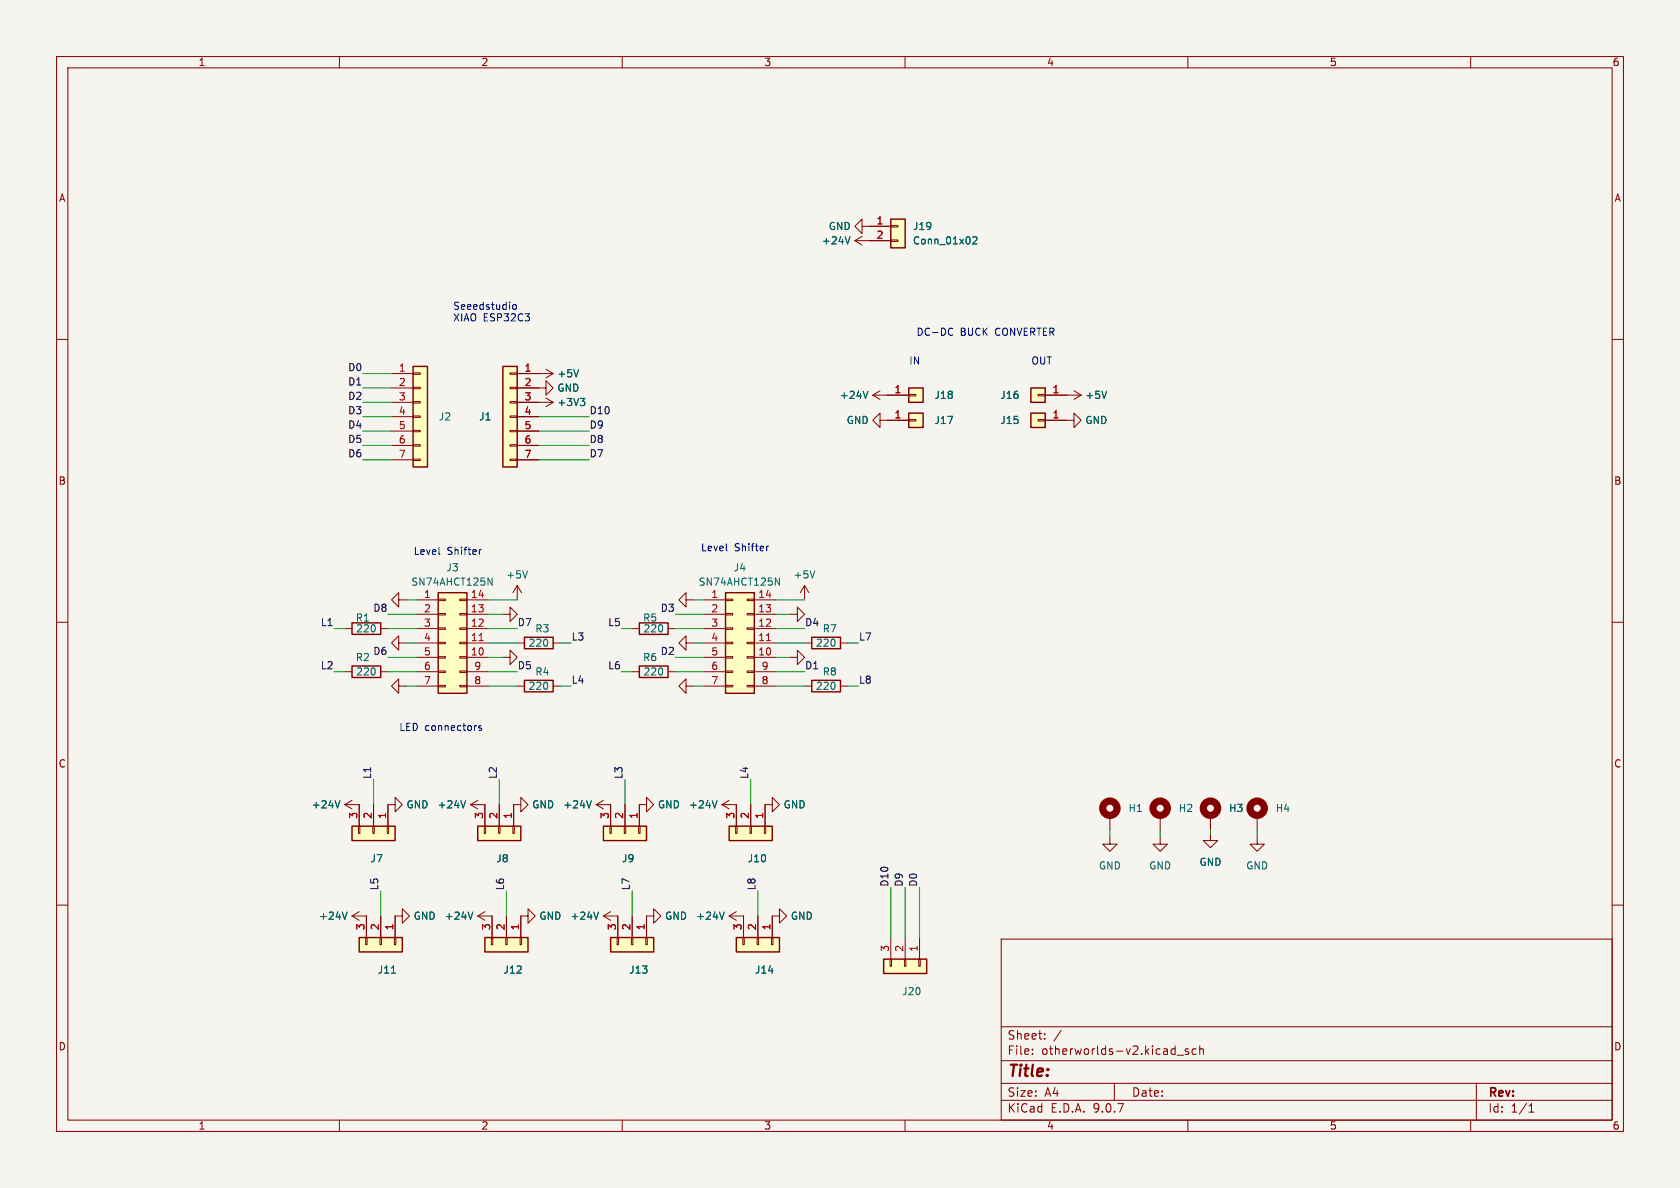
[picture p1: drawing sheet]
<svg xmlns="http://www.w3.org/2000/svg" width="297mm" height="210mm" viewBox="0 0 297 210" stroke-linecap="round" stroke-linejoin="round" font-family="sans-serif">
<path d="M0 0h297v210h-297z" fill="#f5f4ef" stroke="#f5f4ef" stroke-width=".18"/>
<g fill="none" stroke="#840000" stroke-width=".18">
<path d="M10 10h277v190h-277zM12 12h273v186h-273zM60 10v2M110 10v2M160 10v2M210 10v2M260 10v2M10 60h2M285 60h2M10 110h2M70.5 113.7v1.2l-1.3-1.2 1.3-1.3v1.3h1.3M285 110h2"/>
<path d="M196.2 144.1v2.6M10 160h2M177 166h108v32h-108zM285 160h2M60 198v2M110 198v2M160 198v2M177 194.5h108M177 191.5h108M177 187.5h108M177 181.5h108M182.5 186.3v.1"/>
<path d="M182.5 185.5v.1M184.7 183.6v.1M184.7 182.8v.1M187.6 182.1l-1.3 2M197 191.5v3M208.1 186.5h1.1M210 198v2M210.1 185.5l-.4-.1-.2 .2 .1 .2 .5 .2v.3h-.6M211.5 185.5l-.5-.1-.3 .3v.4l.2 .2h.6M212.1 185.5l.2-.1 .4 .1v.9M212.1 184.9v1.5M260 198v2"/>
<path d="M261 191.5v6.5M270.3 196.6h.9M270.3 195.5l.4-.4v1.5"/>
</g>
<circle cx="196.2" cy="142.9" r="1.27" fill="none" stroke="#840000" stroke-width="1.3"/>
<path d="M73 64.8h2.6v17.8h-2.6z" fill="#ffffc2"/>
<path d="M73 64.8h2.6v17.8h-2.6z" fill="none" stroke="#840000" stroke-width=".25"/>
<g fill="none" stroke="#840000" stroke-width=".18">
<path d="M69.2 66h3.8M69.2 68.6h3.8M69.2 71.1h3.8M69.2 73.7h3.8M69.2 76.2h3.8M69.2 78.7h3.8M73 65.9h1.3v.3h-1.3zM73 68.5h1.3v.2h-1.3zM73 71h1.3v.2h-1.3zM73 73.5h1.3v.3h-1.3zM73 76.1h1.3v.2h-1.3zM73 78.6h1.3v.3h-1.3z"/>
<path d="M69.2 81.3h3.8M73 81.2h1.3v.2h-1.3z"/>
</g>
<path d="M85.7 165.7h7.6v2.6h-7.6z" fill="#ffffc2"/>
<path d="M85.7 165.7h7.6v2.6h-7.6z" fill="none" stroke="#840000" stroke-width=".25"/>
<g fill="none" stroke="#840000" stroke-width=".18">
<path d="M70.5 106v1.3l-1.3-1.3 1.3-1.2v1.2h1.3M62.2 161.9h2.6M62.2 161.9l1.3 .8M63.5 161.2l-1.3 .7M86.9 165.7h.2v1.3h-.2zM87 161.9v3.8M89.4 165.7h.3v1.3h-.3zM89.5 161.9v3.8M91.9 165.7h.3v1.3h-.3zM93.3 161.9v-1.2l1.3 1.2-1.3 1.3v-1.3h-1.2v3.8M106.7 161.9l1.2 .8M106.7 161.9h2.5"/>
<path d="M107.9 161.2l-1.2 .7"/>
</g>
<path d="M61.4 161.2l-.5 1.3M105.8 161.2l-.4 1.3" fill="none" stroke="#006464" stroke-width=".18"/>
<path d="M62.2 146.1h7.6v2.5h-7.6z" fill="#ffffc2"/>
<path d="M62.2 146.1h7.6v2.5h-7.6z" fill="none" stroke="#840000" stroke-width=".25"/>
<path d="M63.4 146.1h.2v1.2h-.2zM63.5 142.2v3.9M65.9 146.1h.3v1.2h-.3zM66 142.2v3.9M68.5 146.1h.2v1.2h-.2zM68.6 142.2v3.9" fill="none" stroke="#840000" stroke-width=".18"/>
<path d="M63.5 165.7h7.6v2.6h-7.6z" fill="#ffffc2"/>
<path d="M63.5 165.7h7.6v2.6h-7.6z" fill="none" stroke="#840000" stroke-width=".25"/>
<g fill="none" stroke="#840000" stroke-width=".18">
<path d="M61 142.2l1.2 .8M61 142.2h2.5M62.2 141.5l-1.2 .7M68.6 142.2h1.2v1.3l1.3-1.3-1.3-1.2v1.2M83.2 142.2h2.5M83.2 142.2l1.3 .8M84.5 141.5l-1.3 .7M196.2 148v1.2h1.3l-1.3 1.3-1.3-1.3h1.3M64.6 165.7h.3v1.3h-.3zM64.8 161.9v3.8M67.2 165.7h.2v1.3h-.2zM67.3 161.9v3.8"/>
<path d="M69.7 165.7h.3v1.3h-.3zM69.8 161.9v3.8"/>
</g>
<path d="M60.1 141.5l-.4 1.3M82.3 141.5l-.4 1.3M69.2 172h.7" fill="none" stroke="#006464" stroke-width=".18"/>
<path d="M84.5 146.1h7.6v2.5h-7.6z" fill="#ffffc2"/>
<path d="M84.5 146.1h7.6v2.5h-7.6z" fill="none" stroke="#840000" stroke-width=".25"/>
<g fill="none" stroke="#840000" stroke-width=".18">
<path d="M91.4 103.5l.8 1.3M91.4 103.5l-.7 1.3M91.4 103.5v2.5M70.5 121.3v1.3l-1.3-1.3 1.3-1.3v1.3h1.3M85.6 146.1h.3v1.2h-.3zM85.7 142.2v3.9M88.1 146.1h.3v1.2h-.3zM88.3 142.2v3.9M90.7 146.1h.2v1.2h-.2zM92.1 142.2v-1.2l1.2 1.2-1.2 1.3v-1.3h-1.3v3.9M105.4 142.2l1.3 .8M105.4 142.2h2.5"/>
<path d="M106.7 141.5l-1.3 .7M84.5 161.9l1.2 .8M84.5 161.9h2.5M85.7 161.2l-1.2 .7"/>
</g>
<path d="M93.3 100.9l-.5 1.3M104.5 141.5l-.4 1.3M83.6 161.2l-.4 1.3" fill="none" stroke="#006464" stroke-width=".18"/>
<path d="M77.5 104.8h5v17.8h-5z" fill="#ffffc2"/>
<path d="M77.5 104.8h5v17.8h-5z" fill="none" stroke="#840000" stroke-width=".25"/>
<g fill="none" stroke="#840000" stroke-width=".18">
<path d="M73.7 106h3.8M73.7 108.6h3.8M73.7 111.1h3.8M73.7 113.7h3.8M73.7 116.2h3.8M73.7 118.7h3.8M77.5 105.9h1.2v.3h-1.2zM77.5 108.5h1.2v.2h-1.2zM77.5 111h1.2v.3h-1.2zM77.5 113.5h1.2v.3h-1.2zM77.5 116.1h1.2v.2h-1.2zM77.5 118.6h1.2v.3h-1.2z"/>
<path d="M81.3 105.9h1.2v.3h-1.2zM81.3 108.5h1.2v.2h-1.2zM81.3 111h1.2v.3h-1.2zM81.3 113.5h1.2v.3h-1.2zM81.3 116.1h1.2v.2h-1.2zM81.3 118.6h1.2v.3h-1.2zM82.5 106h3.9M82.5 108.6h3.9M82.5 111.1h3.9M82.5 113.7h3.9M82.5 116.2h3.9M82.5 118.7h3.9"/>
<path d="M121.3 106v1.3l-1.3-1.3 1.3-1.2v1.2h1.3M73.7 121.3h3.8M77.5 121.2h1.2v.2h-1.2zM81.3 121.2h1.2v.2h-1.2zM82.5 121.3h3.9"/>
</g>
<path d="M84.7 113.2h.7" fill="none" stroke="#a90000" stroke-width=".18"/>
<path d="M86.3 102.2l.7 1.2v-1.2" fill="none" stroke="#006464" stroke-width=".18"/>
<path d="M160.7 73h2.5v2.6h-2.5z" fill="#ffffc2"/>
<path d="M160.7 73h2.5v2.6h-2.5z" fill="none" stroke="#840000" stroke-width=".25"/>
<path d="M156.8 74.3h3.9M160.7 74.2h1.2v.2h-1.2zM188.6 74.3h1.3v1.3l1.2-1.3-1.2-1.3v1.3M188.6 69.9h2.5M189.9 69.1l1.2 .8M191.1 69.9l-1.2 .7M214 147.3v1.3h1.3l-1.3 1.3-1.3-1.3h1.3M214 144.1v2.6M222.2 148v1.2h1.3l-1.3 1.3-1.2-1.3h1.2M222.2 144.1v2.6" fill="none" stroke="#840000" stroke-width=".18"/>
<g fill="none" stroke="#840000" stroke-width="1.3">
<circle cx="214" cy="142.9" r="1.27"/>
<circle cx="222.2" cy="142.9" r="1.27"/>
</g>
<path d="M195.6 69.2l-.4 1.2" fill="none" stroke="#006464" stroke-width=".18"/>
<path d="M182.2 73h2.6v2.6h-2.6z" fill="#ffffc2"/>
<path d="M182.2 73h2.6v2.6h-2.6z" fill="none" stroke="#840000" stroke-width=".25"/>
<path d="M183.5 74.2h1.3v.2h-1.3zM184.8 74.3h3.8" fill="none" stroke="#840000" stroke-width=".18"/>
<path d="M160.7 68.6h2.5v2.5h-2.5z" fill="#ffffc2"/>
<path d="M160.7 68.6h2.5v2.5h-2.5z" fill="none" stroke="#840000" stroke-width=".25"/>
<path d="M154.3 69.9h6.4M154.3 69.9l1.3 .7M155.6 74.3v-1.3l-1.3 1.3 1.3 1.3v-1.3h1.2M155.6 69.1l-1.3 .8M160.7 69.7h1.2v.3h-1.2zM69.8 161.9h1.3v1.3l1.3-1.3-1.3-1.2v1.2" fill="none" stroke="#840000" stroke-width=".18"/>
<path d="M153.4 69.2l-.4 1.2" fill="none" stroke="#006464" stroke-width=".18"/>
<path d="M182.2 68.6h2.6v2.5h-2.6z" fill="#ffffc2"/>
<path d="M182.2 68.6h2.6v2.5h-2.6z" fill="none" stroke="#840000" stroke-width=".25"/>
<path d="M151.1 42.5l1.3 .8M151.1 42.5h2.6M152.4 40v-1.3l-1.3 1.3 1.3 1.3v-1.3h1.3M152.4 41.8l-1.3 .7M183.5 69.7h1.3v.3h-1.3zM184.8 69.9h3.8" fill="none" stroke="#840000" stroke-width=".18"/>
<path d="M150.3 41.9l-.5 1.2" fill="none" stroke="#006464" stroke-width=".18"/>
<path d="M157.5 38.7h2.5v5.1h-2.5z" fill="#ffffc2"/>
<path d="M157.5 38.7h2.5v5.1h-2.5z" fill="none" stroke="#840000" stroke-width=".25"/>
<path d="M157.5 39.9h1.2v.2h-1.2zM153.7 40h3.8M153.7 42.5h3.8M157.5 42.4h1.2v.3h-1.2zM95.2 68.6h1.3v1.3l1.3-1.3-1.3-1.3v1.3M205.1 148v1.2h1.3l-1.3 1.3-1.3-1.3h1.3" fill="none" stroke="#840000" stroke-width=".18"/>
<path d="M172 42l.5-.1 .2 .3-.8 .9h.8" fill="none" stroke="#006464" stroke-width=".18"/>
<path d="M88.9 64.8h2.5v17.8h-2.5z" fill="#ffffc2"/>
<path d="M88.9 64.8h2.5v17.8h-2.5zM92.7 112.6h5.1v2.1h-5.1zM113 117.7h5.1v2.1h-5.1zM113 110.1h5.1v2h-5.1zM143.5 112.6h5.1v2.1h-5.1zM92.7 120.3h5.1v2h-5.1z" fill="none" stroke="#840000" stroke-width=".25"/>
<g fill="none" stroke="#840000" stroke-width=".18">
<path d="M90.2 65.9h1.2v.3h-1.2zM90.2 68.5h1.2v.2h-1.2zM90.2 71h1.2v.2h-1.2zM90.2 73.5h1.2v.3h-1.2zM90.2 76.1h1.2v.2h-1.2zM90.2 78.6h1.2v.3h-1.2zM91.4 66h6.4M91.4 68.6h3.8M91.4 71.1h6.4M91.4 73.7h3.8M91.4 76.2h3.8M91.4 78.7h3.8"/>
<path d="M96.5 65.3l1.3 .7M96.5 70.4l1.3 .7M97.8 66l-1.3 .8M97.8 71.1l-1.3 .8M90.2 81.2h1.2v.2h-1.2zM91.4 81.3h3.8M88.9 108.6h1.3v1.3l1.2-1.3-1.2-1.3v1.3M91.4 113.7h1.3M97.8 113.7h1.3M111.8 118.7h1.2M111.8 111.1h1.2M118.1 118.7h1.3"/>
<path d="M118.1 111.1h1.3M121.3 113.7v1.2l-1.3-1.2 1.3-1.3v1.3h1.3M139.7 116.2h1.3v1.3l1.2-1.3-1.2-1.3v1.3M139.7 108.6h1.3v1.3l1.2-1.3-1.2-1.3v1.3M142.2 113.7h1.3M142.2 103.5l.8 1.3M142.2 103.5l-.7 1.3M142.2 103.5v2.5M148.6 113.7h1.3M91.4 121.3h1.3M97.8 121.3h1.3M205.1 144.1v2.6"/>
</g>
<path d="M102.3 65.3l-.4 1.3M102.6 70.4h.8l-.4 .5M103.1 70.9l.3 .3v.3l-.3 .2M144.1 100.9l-.5 1.3" fill="none" stroke="#006464" stroke-width=".18"/>
<circle cx="205.1" cy="142.9" r="1.27" fill="none" stroke="#840000" stroke-width="1.3"/>
<path d="M128.3 104.8h5v17.8h-5z" fill="#ffffc2"/>
<path d="M62.2 117.7h5.1v2.1h-5.1zM62.2 110.1h5.1v2h-5.1zM128.3 104.8h5v17.8h-5zM143.5 120.3h5.1v2h-5.1z" fill="none" stroke="#840000" stroke-width=".25"/>
<g fill="none" stroke="#840000" stroke-width=".18">
<path d="M61 111.1h1.2M61 118.7h1.2M67.3 111.1h1.3M67.3 118.7h1.3M124.5 106h3.8M124.5 108.6h3.8M124.5 111.1h3.8M124.5 113.7h3.8M124.5 116.2h3.8M124.5 118.7h3.8M128.3 105.9h1.2v.3h-1.2zM128.3 108.5h1.2v.2h-1.2z"/>
<path d="M128.3 111h1.2v.3h-1.2zM128.3 113.5h1.2v.3h-1.2zM128.3 116.1h1.2v.2h-1.2zM128.3 118.6h1.2v.3h-1.2zM132.1 105.9h1.2v.3h-1.2zM132.1 108.5h1.2v.2h-1.2zM132.1 111h1.2v.3h-1.2zM132.1 113.5h1.2v.3h-1.2zM132.1 116.1h1.2v.2h-1.2zM132.1 118.6h1.2v.3h-1.2zM133.3 106h3.9M133.3 108.6h3.9"/>
<path d="M133.3 111.1h3.9M133.3 113.7h3.9M133.3 116.2h3.9M133.3 118.7h3.9M124.5 121.3h3.8M128.3 121.2h1.2v.2h-1.2zM132.1 121.2h1.2v.2h-1.2zM133.3 121.3h3.9M142.2 121.3h1.3M148.6 121.3h1.3M113 142.2h1.3v1.3l1.3-1.3-1.3-1.2v1.2M127.6 142.2l1.3 .8"/>
<path d="M127.6 142.2h2.6M128.9 141.5l-1.3 .7"/>
</g>
<path d="M135.5 113.2h.7" fill="none" stroke="#a90000" stroke-width=".18"/>
<path d="M137.1 102.2l.7 1.2v-1.2M126.8 141.5l-.5 1.3" fill="none" stroke="#006464" stroke-width=".18"/>
<path d="M107.9 165.7h7.7v2.6h-7.7z" fill="#ffffc2"/>
<path d="M107.9 165.7h7.7v2.6h-7.7z" fill="none" stroke="#840000" stroke-width=".25"/>
<path d="M109.1 165.7h.2v1.3h-.2zM109.2 161.9v3.8M111.6 165.7h.3v1.3h-.3zM111.8 161.9v3.8M114.2 165.7h.2v1.3h-.2zM114.3 161.9v3.8M128.9 161.9l1.3 .8M128.9 161.9h2.5M130.2 161.2l-1.3 .7" fill="none" stroke="#840000" stroke-width=".18"/>
<path d="M128 161.2l-.4 1.3" fill="none" stroke="#006464" stroke-width=".18"/>
<path d="M106.7 146.1h7.6v2.5h-7.6z" fill="#ffffc2"/>
<path d="M106.7 146.1h7.6v2.5h-7.6z" fill="none" stroke="#840000" stroke-width=".25"/>
<path d="M88.9 116.2h1.3v1.3l1.2-1.3-1.2-1.3v1.3M121.3 121.3v1.3l-1.3-1.3 1.3-1.3v1.3h1.3M107.8 146.1h.3v1.2h-.3zM107.9 142.2v3.9M110.4 146.1h.2v1.2h-.2zM110.5 142.2v3.9M112.9 146.1h.3v1.2h-.3zM113 142.2v3.9M135.3 142.2h1.2v1.3l1.3-1.3-1.3-1.2v1.2M114.3 161.9h1.3v1.3l1.2-1.3-1.2-1.2v1.2M136.5 161.9h1.3v1.3l1.3-1.3-1.3-1.2v1.2" fill="none" stroke="#840000" stroke-width=".18"/>
<path d="M130.2 165.7h7.6v2.6h-7.6z" fill="#ffffc2"/>
<path d="M130.2 165.7h7.6v2.6h-7.6z" fill="none" stroke="#840000" stroke-width=".25"/>
<path d="M131.3 165.7h.3v1.3h-.3zM131.4 161.9v3.8M133.9 165.7h.2v1.3h-.2zM134 161.9v3.8M136.4 165.7h.3v1.3h-.3zM136.5 161.9v3.8" fill="none" stroke="#840000" stroke-width=".18"/>
<path d="M156.2 169.5h7.6v2.6h-7.6z" fill="#ffffc2"/>
<path d="M156.2 169.5h7.6v2.6h-7.6z" fill="none" stroke="#840000" stroke-width=".25"/>
<path d="M157.4 169.5h.2v1.3h-.2zM157.5 165.7v3.8M159.9 169.5h.2v1.3h-.2zM160 165.7v3.8M162.4 169.5h.3v1.3h-.3zM162.6 165.7v3.8" fill="none" stroke="#840000" stroke-width=".18"/>
<path d="M128.9 146.1h7.6v2.5h-7.6z" fill="#ffffc2"/>
<path d="M128.9 146.1h7.6v2.5h-7.6z" fill="none" stroke="#840000" stroke-width=".25"/>
<g fill="none" stroke="#840000" stroke-width=".18">
<path d="M153.7 40h3.8M153.7 42.5h3.8M91.4 66h3.8M91.4 68.6h3.8M91.4 71.1h3.8M91.4 73.7h3.8M91.4 76.2h3.8M91.4 78.7h3.8M156.8 69.9h3.9M156.8 74.3h3.9M184.8 69.9h3.8M184.8 74.3h3.8"/>
<path d="M91.4 81.3h3.8M63.5 142.2v3.9M66 142.2v3.9M68.6 142.2v3.9M85.7 142.2v3.9M88.3 142.2v3.9M90.8 142.2v3.9M107.9 142.2v3.9M110.5 142.2v3.9M113 142.2v3.9M130 146.1h.3v1.2h-.3zM130.2 142.2v3.9"/>
<path d="M132.6 146.1h.2v1.2h-.2zM132.7 142.2v3.9M135.1 146.1h.3v1.2h-.3zM135.3 142.2v3.9M214 144.1v2.6M64.8 161.9v3.8M67.3 161.9v3.8M69.8 161.9v3.8M87 161.9v3.8M89.5 161.9v3.8M92.1 161.9v3.8M109.2 161.9v3.8"/>
<path d="M111.8 161.9v3.8M114.3 161.9v3.8M131.4 161.9v3.8M134 161.9v3.8M136.5 161.9v3.8"/>
</g>
<g fill="none" stroke="#009600" stroke-width=".18">
<path d="M64.1 78.7h5.1M64.1 66h5.1M64.1 68.6h5.1M64.1 71.1h5.1M64.1 76.2h5.1M64.1 73.7h5.1M95.2 78.7h8.9M95.2 76.2h8.9M95.2 73.7h8.9M64.1 81.3h5.1M95.2 81.3h8.9M59.1 111.1h1.9"/>
<path d="M59.1 118.7h1.9M68.6 116.2h5.1M68.6 111.1h5.1M68.6 118.7h5.1M68.6 108.6h5.1M71.8 113.7h1.9M71.8 106h1.9M86.4 116.2h2.5M86.4 113.7h5M86.4 111.1h5M86.4 118.7h5M86.4 106h5"/>
<path d="M86.4 108.6h2.5M99.1 113.7h1.9M109.9 111.1h1.9M109.9 118.7h1.9M119.4 116.2h5.1M119.4 111.1h5.1M119.4 118.7h5.1M119.4 108.6h5.1M122.6 113.7h1.9M122.6 106h1.9M137.2 116.2h2.5M137.2 113.7h5"/>
<path d="M137.2 111.1h5M137.2 118.7h5M137.2 106h5M137.2 108.6h2.5M149.9 113.7h1.9M66 137.8v4.4M71.8 121.3h1.9M86.4 121.3h5M88.3 137.8v4.4M99.1 121.3h1.9M110.5 137.8v4.4M122.6 121.3h1.9"/>
<path d="M132.7 137.8v4.4M137.2 121.3h5M149.9 121.3h1.9M67.3 157.5v4.4M89.5 157.5v4.4M111.8 157.5v4.4M134 157.5v4.4M157.5 156.8v8.9M160 156.8v8.9M162.6 156.8v8.9M196.2 146.7v1.3M205.1 146.7v1.3"/>
<path d="M214 146.7v.6M222.2 146.7v1.3"/>
</g>
<path d="M90.7 54l.2-.2 .3 .2 .1 .5-.1 .1-.3 .1-.2-.1zM168.1 58l.3 .1M168.4 59.2l-.3 .1M77.7 98h.1M85.1 97.2l-.4 .2M128.5 97.3l.1 .1M135.9 96.5l-.4 .3M85.1 128.3h-.3l-.2 .2 .1 .1 .4 .2v.3h-.5" fill="none" stroke="#0000c2" stroke-width=".18"/>
<g fill="none" stroke="#006464" stroke-width=".18">
<path d="M150.3 41.9l-.5 1.2M172 42l.5-.1 .2 .3-.8 .9h.8M102.3 65.3l-.4 1.3M102.6 70.4h.8l-.4 .5M103.1 70.9l.3 .3v.3l-.3 .2M153.4 69.2l-.4 1.2M195.6 69.2l-.4 1.2M60.1 141.5l-.4 1.3M82.3 141.5l-.4 1.3M104.5 141.5l-.4 1.3M126.8 141.5l-.5 1.3M61.4 161.2l-.5 1.3"/>
<path d="M69.2 172h.7M83.6 161.2l-.4 1.3M105.8 161.2l-.4 1.3M128 161.2l-.4 1.3"/>
</g>
<text font-size="2.8" fill="#840000" x="178" y="190.9">Title:</text>
<g font-size="2.1" fill="#840000">
<text x="178" y="184">Sheet:</text>
<text x="178" y="186.7">File:</text>
<text x="184.1" y="186.7">otherworlds-v2.kicad_sch</text>
<text x="178" y="196.9">KiCad</text>
<text x="178" y="194.1">Size:</text>
<text x="184.7" y="194.1">A4</text>
<text x="185.7" y="196.9">E.D.A.</text>
<text x="193.3" y="196.9">9.0.7</text>
<text x="200" y="194.1">Date:</text>
<text x="263" y="194.3">Rev:</text>
<text x="263" y="196.9">Id:</text>
<text x="267.1" y="196.9">1/1</text>
</g>
<g font-size="1.8" fill="#840000">
<text x="35" y="11.9">1</text>
<text x="85" y="11.9">2</text>
<text x="135" y="11.9">3</text>
<text x="185" y="11.9">4</text>
<text x="235" y="11.9">5</text>
<text x="285" y="11.9">6</text>
<text x="10.3" y="35.9">A</text>
<text x="285.3" y="35.9">A</text>
<text x="10.3" y="85.9">B</text>
<text x="285.3" y="85.9">B</text>
<text x="10.3" y="135.9">C</text>
<text x="285.3" y="135.9">C</text>
<text x="10.3" y="185.9">D</text>
<text x="285.3" y="185.9">D</text>
<text x="35" y="199.9">1</text>
<text x="85" y="199.9">2</text>
<text x="135" y="199.9">3</text>
<text x="185" y="199.9">4</text>
<text x="235" y="199.9">5</text>
<text x="285" y="199.9">6</text>
</g>
<g font-size="1.8" fill="#006464">
<text x="146.4" y="40.9">GND</text>
<text x="161.3" y="40.9">J19</text>
<text x="145.2" y="43.4">+24V</text>
<text x="161.3" y="43.4">Conn_01x02</text>
<text x="98.4" y="69.4">GND</text>
<text x="98.4" y="66.9">+5V</text>
<text x="98.4" y="72">+3V3</text>
<text x="148.4" y="70.7">+24V</text>
<text x="165.1" y="70.7">J18</text>
<text x="176.7" y="70.7">J16</text>
<text x="191.8" y="70.7">+5V</text>
<text x="77.5" y="74.5">J2</text>
<text x="84.6" y="74.5">J1</text>
<text x="149.6" y="75.2">GND</text>
<text x="165.1" y="75.2">J17</text>
<text x="176.7" y="75.2">J15</text>
<text x="191.8" y="75.2">GND</text>
<text x="78.8" y="101.2">J3</text>
<text x="129.6" y="101.2">J4</text>
<text x="72.6" y="103.7">SN74AHCT125N</text>
<text x="89.4" y="102.5">+5V</text>
<text x="123.4" y="103.7">SN74AHCT125N</text>
<text x="140.2" y="102.5">+5V</text>
<text x="62.8" y="110.1">R1</text>
<text x="62.9" y="112">220</text>
<text x="94.5" y="112">R3</text>
<text x="113.6" y="110.1">R5</text>
<text x="113.7" y="112">220</text>
<text x="145.3" y="112">R7</text>
<text x="62.8" y="117.1">R2</text>
<text x="62.9" y="119.6">220</text>
<text x="93.3" y="114.5">220</text>
<text x="94.5" y="119.6">R4</text>
<text x="113.6" y="117.1">R6</text>
<text x="113.7" y="119.6">220</text>
<text x="144.1" y="114.5">220</text>
<text x="145.3" y="119.6">R8</text>
<text x="93.3" y="122.1">220</text>
<text x="144.1" y="122.1">220</text>
<text x="55" y="143.1">+24V</text>
<text x="71.8" y="143.1">GND</text>
<text x="77.3" y="143.1">+24V</text>
<text x="94" y="143.1">GND</text>
<text x="99.5" y="143.1">+24V</text>
<text x="116.2" y="143.1">GND</text>
<text x="121.7" y="143.1">+24V</text>
<text x="138.4" y="143.1">GND</text>
<text x="199.4" y="143.7">H1</text>
<text x="208.3" y="143.7">H2</text>
<text x="217.2" y="143.7">H3</text>
<text x="225.4" y="143.7">H4</text>
<text x="65.4" y="152.6">J7</text>
<text x="87.6" y="152.6">J8</text>
<text x="109.9" y="152.6">J9</text>
<text x="132.1" y="152.6">J10</text>
<text x="194.2" y="153.9">GND</text>
<text x="203.1" y="153.9">GND</text>
<text x="212" y="153.3">GND</text>
<text x="220.2" y="153.9">GND</text>
<text x="56.3" y="162.8">+24V</text>
<text x="73" y="162.8">GND</text>
<text x="78.5" y="162.8">+24V</text>
<text x="95.3" y="162.8">GND</text>
<text x="100.8" y="162.8">+24V</text>
<text x="117.5" y="162.8">GND</text>
<text x="123" y="162.8">+24V</text>
<text x="139.7" y="162.8">GND</text>
<text x="66.7" y="172.3">J11</text>
<text x="88.9" y="172.3">J12</text>
<text x="111.1" y="172.3">J13</text>
<text x="133.4" y="172.3">J14</text>
<text x="159.4" y="176.1">J20</text>
</g>
<g font-size="1.8" fill="#a90000">
<text x="154.9" y="39.8">1</text>
<text x="154.9" y="42.3">2</text>
<text x="70.4" y="65.8">1</text>
<text x="92.6" y="65.8">1</text>
<text x="70.4" y="68.3">2</text>
<text x="70.4" y="70.9">3</text>
<text x="92.6" y="68.3">2</text>
<text x="92.6" y="70.9">3</text>
<text x="158" y="69.6">1</text>
<text x="186" y="69.6">1</text>
<text x="70.4" y="73.4">4</text>
<text x="70.4" y="75.9">5</text>
<text x="92.6" y="73.4">4</text>
<text x="92.6" y="75.9">5</text>
<text x="158" y="74">1</text>
<text x="186" y="74">1</text>
<text x="70.4" y="78.5">6</text>
<text x="70.4" y="81">7</text>
<text x="92.6" y="78.5">6</text>
<text x="92.6" y="81">7</text>
<text x="74.9" y="105.8">1</text>
<text x="83.1" y="105.8">14</text>
<text x="125.7" y="105.8">1</text>
<text x="133.9" y="105.8">14</text>
<text x="74.9" y="108.3">2</text>
<text x="74.9" y="110.9">3</text>
<text x="74.9" y="113.4">4</text>
<text x="83.1" y="108.3">13</text>
<text x="83.1" y="110.9">12</text>
<text x="83.1" y="113.4">11</text>
<text x="125.7" y="108.3">2</text>
<text x="125.7" y="110.9">3</text>
<text x="125.7" y="113.4">4</text>
<text x="133.9" y="108.3">13</text>
<text x="133.9" y="110.9">12</text>
<text x="133.9" y="113.4">11</text>
<text x="74.9" y="116">5</text>
<text x="74.9" y="118.5">6</text>
<text x="83.1" y="116">10</text>
<text x="83.7" y="118.5">9</text>
<text x="125.7" y="116">5</text>
<text x="125.7" y="118.5">6</text>
<text x="133.9" y="116">10</text>
<text x="134.5" y="118.5">9</text>
<text x="74.9" y="121">7</text>
<text x="83.7" y="121">8</text>
<text x="125.7" y="121">7</text>
<text x="134.5" y="121">8</text>
<text x="63.2" y="144.9" transform="rotate(-90 63.2 144.9)">3</text>
<text x="65.8" y="144.9" transform="rotate(-90 65.8 144.9)">2</text>
<text x="68.3" y="144.9" transform="rotate(-90 68.3 144.9)">1</text>
<text x="85.5" y="144.9" transform="rotate(-90 85.5 144.9)">3</text>
<text x="88" y="144.9" transform="rotate(-90 88 144.9)">2</text>
<text x="90.6" y="144.9" transform="rotate(-90 90.6 144.9)">1</text>
<text x="107.7" y="144.9" transform="rotate(-90 107.7 144.9)">3</text>
<text x="110.2" y="144.9" transform="rotate(-90 110.2 144.9)">2</text>
<text x="112.8" y="144.9" transform="rotate(-90 112.8 144.9)">1</text>
<text x="129.9" y="144.9" transform="rotate(-90 129.9 144.9)">3</text>
<text x="132.5" y="144.9" transform="rotate(-90 132.5 144.9)">2</text>
<text x="135" y="144.9" transform="rotate(-90 135 144.9)">1</text>
<text x="64.5" y="164.5" transform="rotate(-90 64.5 164.5)">3</text>
<text x="67.1" y="164.5" transform="rotate(-90 67.1 164.5)">2</text>
<text x="69.6" y="164.5" transform="rotate(-90 69.6 164.5)">1</text>
<text x="86.7" y="164.5" transform="rotate(-90 86.7 164.5)">3</text>
<text x="89.3" y="164.5" transform="rotate(-90 89.3 164.5)">2</text>
<text x="91.8" y="164.5" transform="rotate(-90 91.8 164.5)">1</text>
<text x="109" y="164.5" transform="rotate(-90 109 164.5)">3</text>
<text x="111.5" y="164.5" transform="rotate(-90 111.5 164.5)">2</text>
<text x="114" y="164.5" transform="rotate(-90 114 164.5)">1</text>
<text x="131.2" y="164.5" transform="rotate(-90 131.2 164.5)">3</text>
<text x="133.7" y="164.5" transform="rotate(-90 133.7 164.5)">2</text>
<text x="136.3" y="164.5" transform="rotate(-90 136.3 164.5)">1</text>
<text x="157.2" y="168.3" transform="rotate(-90 157.2 168.3)">3</text>
<text x="159.8" y="168.3" transform="rotate(-90 159.8 168.3)">2</text>
<text x="162.3" y="168.3" transform="rotate(-90 162.3 168.3)">1</text>
</g>
<g font-size="1.8" fill="#0000c2">
<text x="80" y="54.9">Seeedstudio</text>
<text x="80" y="56.9">XIAO ESP32C3</text>
<text x="161.9" y="59.4">DC-DC</text>
<text x="169.7" y="59.4">BUCK</text>
<text x="176.1" y="59.4">CONVERTER</text>
<text x="160.7" y="64.5">IN</text>
<text x="182.2" y="64.5">OUT</text>
<text x="73" y="98.2">Level</text>
<text x="79" y="98.2">Shifter</text>
<text x="123.8" y="97.5">Level</text>
<text x="129.8" y="97.5">Shifter</text>
<text x="70.5" y="129.3">LED connectors</text>
</g>
<g font-size="1.8" fill="#0f0f0f">
<text x="61.5" y="65.7">D0</text>
<text x="61.5" y="70.8">D2</text>
<text x="61.5" y="68.2">D1</text>
<text x="61.5" y="73.3">D3</text>
<text x="61.5" y="75.9">D4</text>
<text x="104.1" y="75.9">D9</text>
<text x="104.1" y="73.3">D10</text>
<text x="61.5" y="80.9">D6</text>
<text x="61.5" y="78.4">D5</text>
<text x="104.1" y="80.9">D7</text>
<text x="104.1" y="78.4">D8</text>
<text x="56.6" y="110.8">L1</text>
<text x="65.9" y="108.2">D8</text>
<text x="91.4" y="110.8">D7</text>
<text x="101" y="113.3">L3</text>
<text x="107.4" y="110.8">L5</text>
<text x="116.7" y="108.2">D3</text>
<text x="142.2" y="110.8">D4</text>
<text x="151.8" y="113.3">L7</text>
<text x="56.6" y="118.4">L2</text>
<text x="65.9" y="115.9">D6</text>
<text x="91.4" y="118.4">D5</text>
<text x="107.4" y="118.4">L6</text>
<text x="116.7" y="115.9">D2</text>
<text x="142.2" y="118.4">D1</text>
<text x="101" y="120.9">L4</text>
<text x="151.8" y="120.9">L8</text>
<text x="65.7" y="137.8" transform="rotate(-90 65.7 137.8)">L1</text>
<text x="87.9" y="137.8" transform="rotate(-90 87.9 137.8)">L2</text>
<text x="110.1" y="137.8" transform="rotate(-90 110.1 137.8)">L3</text>
<text x="132.4" y="137.8" transform="rotate(-90 132.4 137.8)">L4</text>
<text x="67" y="157.5" transform="rotate(-90 67 157.5)">L5</text>
<text x="89.2" y="157.5" transform="rotate(-90 89.2 157.5)">L6</text>
<text x="111.4" y="157.5" transform="rotate(-90 111.4 157.5)">L7</text>
<text x="133.6" y="157.5" transform="rotate(-90 133.6 157.5)">L8</text>
<text x="157.1" y="156.8" transform="rotate(-90 157.1 156.8)">D10</text>
<text x="159.7" y="156.8" transform="rotate(-90 159.7 156.8)">D9</text>
<text x="162.2" y="156.8" transform="rotate(-90 162.2 156.8)">D0</text>
</g>
</svg>
